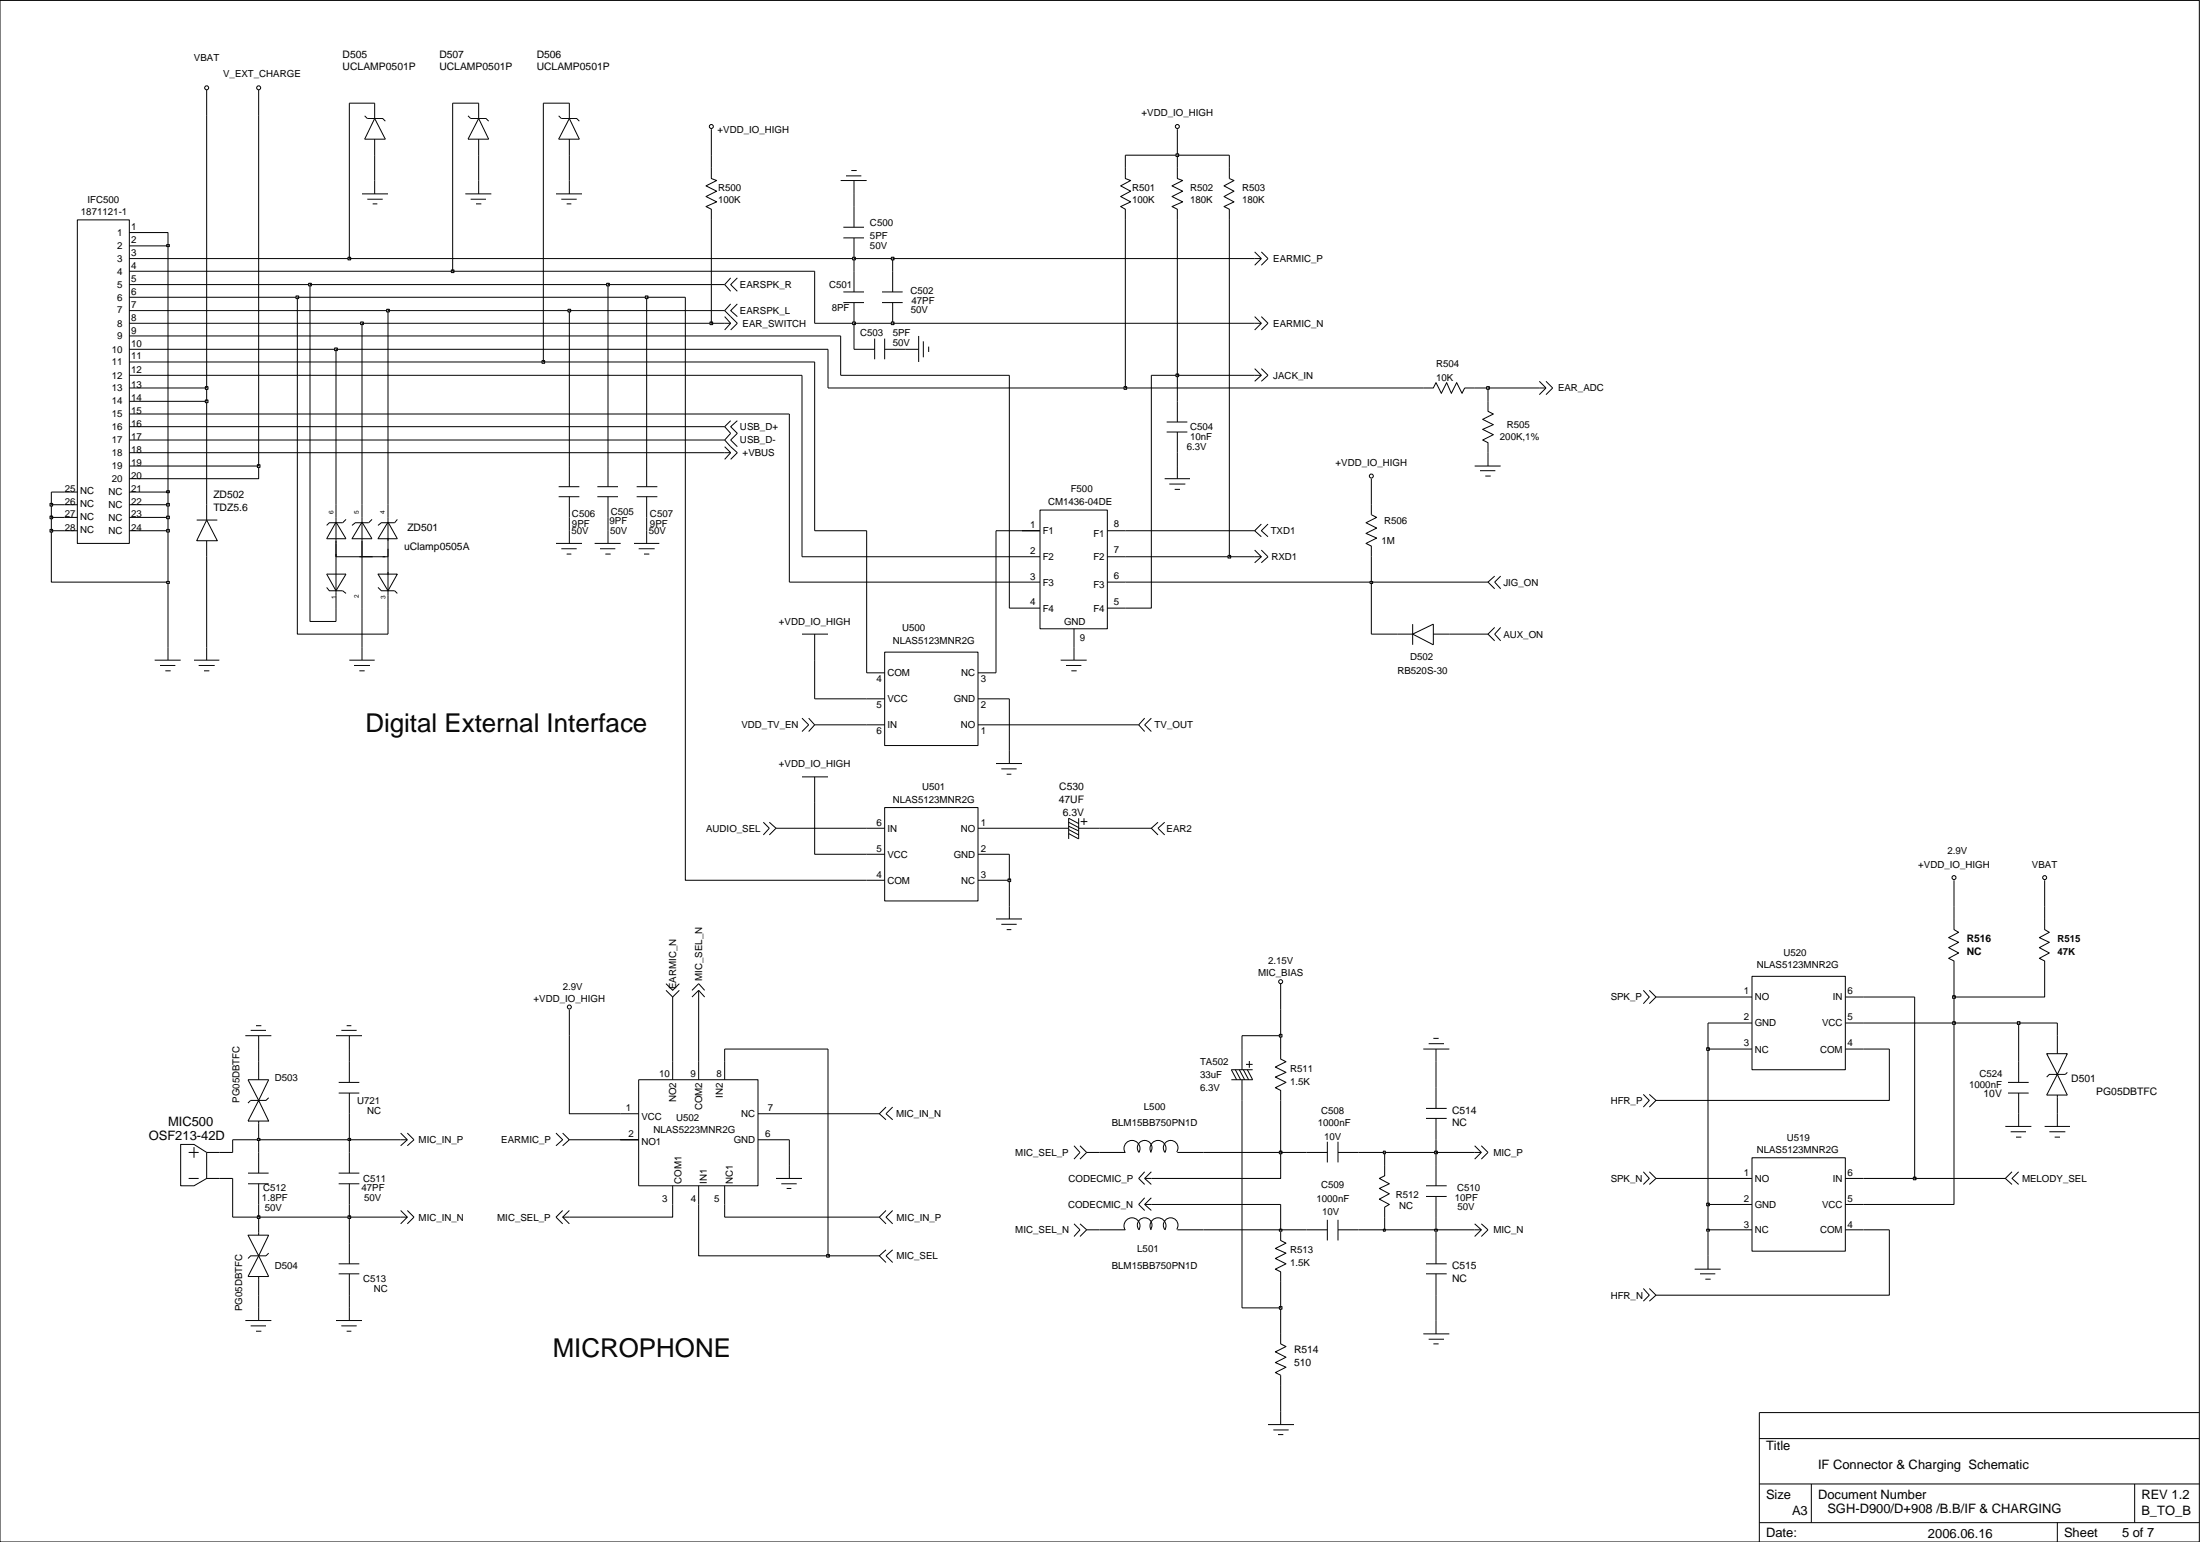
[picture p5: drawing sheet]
<svg xmlns="http://www.w3.org/2000/svg" width="279mm" height="196mm" viewBox="0 0 279 196" stroke-linecap="round" stroke-linejoin="round" font-family="sans-serif">
<g fill="none" stroke="#000" stroke-width=".13">
<path d="M26.2 11.4v3.3M32.9 11.4v3.3M46.3 14.7l.4 .3h1.9l.3 .4M47.6 15l1.3 2.7h-2.6zM47.6 13.1v1.9M47.6 17.7v2M59.4 14.7l.4 .3h1.9l.4 .4M60.8 13.1v1.9M60.8 17.7v2M60.8 15l1.3 2.7h-2.7zM71 14.7l.3 .3h1.9l.4 .4M72.3 15l1.3 2.7h-2.6z"/>
<path d="M72.3 13.1v1.9M72.3 17.7v2M90.3 16.4v3.3M149.5 16.4v3.3M9.8 27.9h6.6v41.1h-6.6zM16.4 32.8h1.6M16.4 29.5h1.6M16.4 36.1h1.6M16.4 34.4h1.6M16.4 37.7h1.6M16.4 39.4h1.6M16.4 31.2h1.6"/>
<path d="M46 24.6h3.3M46.7 25.3h1.9M47.3 25.9h.6M47.6 22.9v1.7M59.1 24.6h3.3M59.8 25.3h1.9M60.5 25.9h.6M60.8 22.9v1.7M70.6 24.6h3.3M71.3 25.3h1.9M72 25.9h.6M72.3 22.9v1.7"/>
<path d="M90.3 21.3v1.4l.7 .2-1.3 .7 1.3 .7-1.3 .6 1.3 .7-1.3 .6 .6 .4v1.3M92.8 35.3l-.8 .8 .8 .9M92.8 38.6l-.8 .8 1.6 1.6-.8 .9M93.6 35.3l-.8 .8 .8 .9M93.6 38.6l-.8 .8 .8 .8M106.8 22.9h3.3M107.1 37.1h2.6M107.1 38.4h2.6M107.1 28.8h2.6M107.1 30.2h2.6M107.4 22.3h2M108.1 21.6h.7"/>
<path d="M108.5 22.9v1.7M108.5 26.2v2.6M108.5 30.2v2.6M108.5 34.4v2.7M108.5 38.4v2.6M112 37.1h2.6M112 38.4h2.6M113.4 34.4v2.7M113.4 38.4v2.6M142.9 21.3v1.4l.7 .2-1.3 .7 1.3 .7-1.3 .6 1.3 .7-1.3 .6 .6 .4v1.3M149.5 21.3v1.4l.7 .2-1.4 .7 1.4 .7-1.4 .6 1.4 .7-1.4 .6 .7 .4v1.3M156.1 21.3v1.4l.6 .2-1.3 .7 1.3 .7-1.3 .6 1.3 .7-1.3 .6 .7 .4v1.3"/>
<path d="M159.3 32l.9 .8M159.3 32.8h.9M160.2 32l.8 .8-.8 .9M160.2 32.8l-.9 .9M16.4 59.2h1.6M16.4 44.3h1.6M16.4 41h1.6M16.4 57.5h1.6M16.4 49.2h1.6M16.4 47.6h1.6M16.4 42.6h1.6M16.4 45.9h1.6"/>
<path d="M16.4 50.9h1.6M16.4 55.8h1.6M16.4 54.2h1.6M16.4 52.5h1.6M72.3 59.2v2.6M77.2 59.2v2.6M82.1 59.2v2.6M92 40.2l.8 .8-.8 .9M92 41h.8M92 56.7l.8 .8M92 57.5h.8M92.8 53.4l-.8 .8 .8 .8-.8 .8 1.6 1.7-.8 .8"/>
<path d="M92.8 57.5l-.8 .8M93.6 53.4l-.8 .8 .8 .8-.8 .8 .8 .9M108.5 44.3h2.6M111.1 43v2.6M112.4 44.3h4.3M112.4 43v2.6M116.7 42.6v3.3M117.3 43.3v2.1M117.9 44v.7M148.2 54.8h2.6M148.2 53.6h2.6M149.5 50.9v2.7"/>
<path d="M149.5 54.8v2.7M149.5 59.2v1.6M159.3 40.2l.9 .8M159.3 41h.9M159.3 46.8l.9 .8M159.3 47.6h.9M160.2 40.2l.8 .8-.8 .9M160.2 41l-.9 .9M160.2 46.8l.8 .8-.8 .8M160.2 47.6l-.9 .8M180.8 49.2h1.2l.4-.6 .6 1.3 .7-1.3 .6 1.3 .7-1.3 .7 1.3 .3-.7h1.3M187.3 59.2h3.3"/>
<path d="M188 59.7h1.9M189 50.9v1.3l.7 .3-1.4 .7 1.4 .7-1.4 .6 1.4 .7-1.4 .6 .7 .4v3M195.5 49.2h.8M195.5 48.4l.8 .8M196.3 48.4l.9 .8-.9 .9M196.3 49.2l-.8 .9M8.2 67.4h1.6M8.2 64.1h1.6M8.2 62.5h1.6M8.2 65.7h1.6M16.4 60.8h1.6M16.4 67.4h1.6"/>
<path d="M16.4 64.1h1.6M16.4 62.5h1.6M16.4 65.7h1.6M25 66h2.6M26.2 66l1.4 2.6h-2.6zM26.2 64.1v1.9M26.2 68.6v2.1M41.5 74.6l.3 .4h1.7l.4 .3M41.5 72.9h2.4l-1.2 2.1zM42.7 70.7h6.6M42.7 64.1v13.1M42.7 66.3l1.2 2.1h-2.4z"/>
<path d="M43.9 65.9l-.4 .4h-1.7l-.3 .4M46 66.3l1.2 2.1h-2.5zM46 64.1v13.1M47.2 65.9l-.4 .4h-1.7l-.4 .4M48 74.6l.4 .4h1.7l.4 .3M48 72.9h2.5l-1.2 2.1zM49.3 66.3l1.2 2.1h-2.5zM49.3 64.1v13.1M50.5 65.9l-.4 .4h-1.7l-.4 .4M70.6 69h3.3M71 63h2.6M71 61.8h2.6"/>
<path d="M71.3 69.7h1.9M72 70.3h.6M72.3 63v2.7M72.3 67.4v1.6M75.5 69h3.3M75.9 63h2.6M75.9 61.8h2.6M76.2 69.7h1.9M76.9 70.3h.7M77.2 63v2.7M77.2 67.4v1.6M80.5 69h3.2"/>
<path d="M80.9 63h2.6M80.9 61.8h2.6M81.1 69.7h2M81.8 70.3h.7M82.1 63v2.7M82.1 67.4v1.6M129.8 70.7h2.3M129.8 67.4h2.3M129.8 77.2h2.3M129.8 73.9h2.3M132.1 64.7h8.5v15.1h-8.5zM136.4 79.8v4"/>
<path d="M140.6 70.7h2.3M140.6 67.4h2.3M140.6 77.2h2.3M140.6 73.9h2.3M147.9 60.8h3.2M148.5 61.4h2M149.2 62.1h.7M159.3 69.8l.9 .9-.9 .7M159.3 70.7h.9M160.2 66.5l-.9 .9 .9 .7M160.2 69.8l.8 .9-.8 .7M161 66.5l-.8 .9 .8 .7"/>
<path d="M174.2 60.8v4.5l.6 .4-1.3 .6 1.3 .7-1.3 .7 1.3 .6-1.3 .7 .7 .3v1.4M179.4 79.2v2.6M188.6 60.4h.7M189.8 79.6l-.8 .9 .8 .8M189.8 73.1l-.8 .8 .8 .8M190.6 79.6l-.8 .9 .8 .8M190.6 73.1l-.8 .8 .8 .8M19.6 83.8h3.3M20.3 84.5h2M21 85.1h.7M21.3 82.2v1.6M24.6 83.8h3.3"/>
<path d="M25.2 84.5h2.1M25.9 85.1h.7M26.2 82.2v1.6M44.4 83.8h3.2M45 84.5h2M45.6 85.1h.7M46 82.2v1.6M101.9 91.2l.8 .8-.8 .8M101.9 98.6h3.3M101.9 80.5h3.3M102.7 91.2l.8 .8-.8 .8M103.5 80.5v3.3"/>
<path d="M103.5 98.6v3.3M110.1 85.4h2.3M110.1 88.7h2.3M110.1 92h2.3M112.4 82.8h11.8v11.8h-11.8zM124.2 85.4h2.3M124.2 88.7h2.3M124.2 92h2.3M126.5 96.9h3.3M127.2 97.6h1.9M127.8 98.3h.6M128.2 95.3v1.6"/>
<path d="M134.7 83.8h3.3M135.4 84.5h1.9M136.1 85.1h.6M145.4 91.2l-.8 .8 .8 .8M146.2 91.2l-.8 .8 .8 .8M177.5 80.5h1.9M179.4 80.5l2.6-1.3v2.6zM182 80.5h2.1M96.9 104.4l.8 .7-.8 .9M97.7 104.4l.9 .7-.9 .9M110.1 111.7h2.3M110.1 108.4h2.3"/>
<path d="M110.1 105.1h2.3M112.4 102.5h11.8v11.9h-11.8zM124.2 111.7h2.3M124.2 108.4h2.3M124.2 105.1h2.3M126.5 116.6h3.3M127.2 117.3h1.9M127.8 118h.6M128.2 115v1.6M133.1 105.1h2.6M135.7 105.3l1.3 .7M135.7 104.4l1.3 .6"/>
<path d="M135.7 104.9l1.3 .6M137 105.1h2.6M137 104.5l-1.3-.6v2.6M137 103.9v2.6l-1.3-.7M137.2 104.3h.9M137.7 103.9v.8M147.1 104.4l-.9 .7 .9 .9M147.9 104.4l-.8 .7 .8 .9M248.2 116.6v1.4l.6 .3-1.3 .7 1.3 .6-1.3 .7 1.3 .7-1.3 .6 .7 .4v1.2M248.2 111.7v3.3M259.7 116.6v1.4l.6 .3-1.3 .7 1.3 .6-1.3 .7 1.3 .7-1.3 .6 .7 .4v1.2M259.7 111.7v3.3"/>
<path d="M31.2 131.5h3.3M31.5 137h2.6l-1.2 2.7zM31.8 130.8h2M32.5 130.2h.7M32.9 139.7l1.2 2.6h-2.6zM32.9 131.5v1.7M32.9 134.8v2.2M34.1 139.3l-.3 .4h-2l-.3 .3M42.7 131.5h3.3M43 137.4h2.6M43 138.7h2.6M43.3 130.8h2"/>
<path d="M44 130.2h.6M44.4 131.5v1.7M44.4 134.8v2.6M44.4 138.7v2.7M72.3 128.2v3.3M81.1 137h15.2v13.5h-15.2zM84.6 124.9l.8 .8 .9-.8M84.6 125.7l.8 .8 .9-.8M85.4 134.8v2.2M87.9 125.7l.8-.8 .8 .8M88.7 125.7l.8 .8M88.7 125.7l-.8 .8"/>
<path d="M88.7 125.7v.8M88.7 134.8v2.2M92 134.8v2.2M156.9 135.8l.7 1.2M157.4 135.8l.7 1.2M157.7 137v29h4.9v4.6l.7 .3-1.3 .7 1.3 .7-1.3 .6 1.3 .6-1.3 .7 .6 .4v6.2M157.7 133.2v2.6M157.9 135.8l.7 1.2M158.2 135.1h.9M158.4 135.8l.7 1.2h-2.7M158.7 134.7v.8M159.1 135.8h-2.7l.7 1.2"/>
<path d="M162.6 133.2v1.2l.7 .4-1.3 .6 1.3 .7-1.3 .6 1.3 .7-1.3 .7 .6 .3v1.3M162.6 124.9v3.3M180.8 133.2h3.3M181.4 132.5h2M182 131.8h.7M182.4 133.2v1.6M182.4 138.1v2.6M208.7 138.9l.8 .8-.8 .8M208.7 125.7l.8 .8-.8 .9M209.5 138.9l.8 .8-.8 .8M209.5 125.7l.8 .8-.8 .9M220.2 133.2h2.3"/>
<path d="M220.2 129.8h2.3M220.2 126.5h2.3M222.5 123.9h11.9v11.9h-11.9zM234.4 133.2h2.2M234.4 129.8h2.2M234.4 126.5h2.2M255 137.4h2.6M255 138.7h2.6M256.4 134.8v2.6M256.4 138.7v4.3M259.9 133.7h2.7l-1.3 2.7zM261.3 131.5v2.2"/>
<path d="M261.3 139v4M261.3 136.4l1.3 2.6h-2.7zM262.6 136.1l-.3 .3h-2l-.4 .3M24 146.3h1.2M24 149.6h1.2M24.6 145.6v1.4M26.2 146.3l-1.6-1h-1.7v5.2h1.7l1.6-.9h1.7M26.2 146.3h1.7M26.2 146.3v3.3M31.5 156.8h2.6l-1.2 2.6zM31.5 150.3h2.6M31.5 148.9h2.6"/>
<path d="M32.9 142.3v2.4M32.9 146.3v2.6M32.9 150.3v2.6M32.9 154.5v2.3M32.9 159.4l1.2 2.6h-2.6zM34.1 159.1l-.3 .3h-2l-.3 .3M43 150.3h2.6M43 148.9h2.6M44.4 146.3v2.6M44.4 150.3v2.6M44.4 157.8v2.6M50.9 153.6l.8 .9-.8 .8"/>
<path d="M50.9 143.8l.8 .9M50.9 144.7h.8M50.9 154.5h.8M51.7 143.8l.9 .9-.9 .7M51.7 144.7l-.8 .7M51.7 153.6l.9 .9-.9 .8M70.6 143.8l.9 .9-.9 .7M71.5 143.8l.8 .9-.8 .7M71.5 154.5h.8M71.5 153.6l-.9 .9 .9 .8M72.3 153.6l-.8 .9 .8 .8M78.8 141.4h2.3"/>
<path d="M81.1 144.7h-2.3h2.3M85.4 150.5v2.4M88.7 150.5v2.4M92 150.5v2.4M96.3 144.7h2.3M96.3 141.4h2.3M98.6 149.6h3.3M99.2 150.3h2M99.9 150.8h.6M100.2 147.9v1.7M112.5 140.5l-.8 .9 .8 .7M112.5 158.6l-.8 .8 .8 .8"/>
<path d="M112.5 153.6l-.8 .9 .8 .8M113.4 153.6l-.9 .9 .9 .8M113.4 140.5l-.9 .9 .9 .7M113.4 158.6l-.9 .8 .9 .8M136.4 155.3l.8 .8-.8 .8M136.4 145.4l.8 .9-.8 .8M137.2 155.3l.8 .8-.8 .8M137.2 145.4l.8 .9-.8 .8M139.6 156.1h3.3M139.6 146.3h3.3M142.9 146.3a1.02 1.02 0 0 1 .9-1.6 1.02 1.02 0 0 1 .8 1.6M142.9 156.1a1.02 1.02 0 0 1 .9-1.5 1.02 1.02 0 0 1 .8 1.5"/>
<path d="M145.4 152l-.8 .9 .8 .7M145.4 152.9l.8 .7M145.4 152.9h.8M145.4 149.6h.8M145.4 148.7l-.8 .9 .8 .7M145.4 149.6l.8 .7M146.1 146.2a.93 .93 0 0 0-.1-1.2 .93 .93 0 0 0-1.3 0 .93 .93 0 0 0-.1 1.3M146.1 156a.93 .93 0 0 0-.1-1.2 .93 .93 0 0 0-1.3 0 .93 .93 0 0 0-.1 1.3M146.2 146.3a1.02 1.02 0 0 1 .9-1.6 1.02 1.02 0 0 1 .8 1.6M146.2 156.1a1.02 1.02 0 0 1 .9-1.5 1.02 1.02 0 0 1 .8 1.5M146.2 152l-.8 .9M146.2 148.7l-.8 .9"/>
<path d="M149.4 146.2a.93 .93 0 0 0-.1-1.2 .93 .93 0 0 0-1.3 0 .93 .93 0 0 0-.1 1.3M149.4 156a.93 .93 0 0 0-.1-1.2 .93 .93 0 0 0-1.3 0 .93 .93 0 0 0-.1 1.3M149.5 156.1h3.3M149.5 146.3h3.3M162.6 156.1v1.3l.7 .4-1.3 .7 1.3 .6-1.3 .6 1.3 .7-1.3 .7 .6 .3v1.3M165.9 156.1h2.7M165.9 146.3h2.7M168.6 144.9v2.6M168.6 154.8v2.6M169.9 156.1h2.7M169.9 144.9v2.6M169.9 154.8v2.6"/>
<path d="M169.9 146.3h2.7M175.9 147.9v1.3l-.7 .4 1.2 .7-1.2 .5 1.2 .7-1.2 .7 1.2 .7-.5 .3v1.3M181.1 151.9h2.6M181.1 150.5h2.6M181.1 142h2.6M181.1 140.7h2.6M182.4 142v2.7M182.4 147.9v2.6M182.4 151.9v2.6M182.4 157.8v2.6M187.3 155.3l.8 .8-.8 .8M187.3 156.1h.8"/>
<path d="M187.3 146.3h.8M187.3 145.4l.8 .9M188.1 155.3l.9 .8-.9 .8M188.1 145.4l.9 .9-.9 .8M188.1 146.3l-.8 .8M208.7 148.7l.8 .9-.8 .7M209.5 148.7l.8 .9-.8 .7M216.9 159.4v1.7M220.2 156.1h2.3M220.2 152.9h2.3M220.2 149.6h2.3M222.5 147h11.9v11.8h-11.9z"/>
<path d="M234.4 156.1h2.2M234.4 152.9h2.2M234.4 149.6h2.2M254.7 143h3.3M255.4 143.6h1.9M255.5 148.7l-.8 .9 .8 .7M256 144.3h.7M256.4 148.7l-.9 .9 .9 .7M259.7 143h3.2M260.3 143.6h2M260.9 144.3h.7M31.2 167.6h3.3"/>
<path d="M31.8 168.3h2M32.5 169h.7M32.9 162v5.6M42.7 167.6h3.3M43 161.7h2.6M43 160.4h2.6M43.3 168.3h2M44 169h.6M44.4 161.7v5.9M180.8 169.3h3.3M181.1 161.7h2.6M181.1 160.4h2.6"/>
<path d="M181.4 170h2M182 170.6h.7M182.4 161.7v7.6M208.7 163.5l.8 .9-.8 .8M209.5 163.5l.8 .9-.8 .8M215.2 161.1h3.3M215.9 161.7h1.9M216.6 162.4h.7M161 180.8h3.3M161.7 181.5h2M162.3 182.1h.7"/>
<circle cx="26.2" cy="11.1" r=".25"/>
<circle cx="32.9" cy="11.1" r=".25"/>
<circle cx="90.3" cy="16.1" r=".25"/>
<circle cx="149.5" cy="16.1" r=".25"/>
<circle cx="174.2" cy="60.4" r=".25"/>
<circle cx="248.2" cy="111.4" r=".25"/>
<circle cx="259.7" cy="111.4" r=".25"/>
<circle cx="72.3" cy="127.8" r=".25"/>
<circle cx="162.6" cy="124.6" r=".25"/>
</g>
<path d="M162.5 165.8h.3v.4h-.3z" fill-rule="evenodd" fill="#c3c3c3"/>
<path d="M88.7 152.9v6.5h16.5M239.9 156.1v8.3h-29.6M162.5 165.8h.3v.4h-.3zM162.6 162.7v3.3" fill="none" stroke="#000" stroke-width=".13"/>
<path d="M105 159.2h.3v.4h-.3z" fill="#c3c3c3"/>
<path d="M105.2 133.2v26.2h6.5M44.4 154.5v3.3M105 159.2h.3v.4h-.3zM138 156.1h1.6M152.8 156.1h9.8M182.4 156.1v1.7M216.9 156.1v3.3" fill="none" stroke="#000" stroke-width=".13"/>
<path d="M162.5 156h.3v.3h-.3z" fill-rule="evenodd" fill="#c3c3c3"/>
<path d="M162.5 156h.3v.3h-.3zM162.6 152.9v3.2h3.3M172.6 156.1h3.3" fill="none" stroke="#000" stroke-width=".13"/>
<path d="M175.7 156h.2v.3h-.2z" fill-rule="evenodd" fill="#c3c3c3"/>
<path d="M175.7 156h.2v.3h-.2zM175.9 154.5v1.6h6.5" fill="none" stroke="#000" stroke-width=".13"/>
<path d="M182.2 156h.3v.3h-.3z" fill-rule="evenodd" fill="#c3c3c3"/>
<path d="M182.2 156h.3v.3h-.3zM182.4 154.5v1.6h4.9" fill="none" stroke="#000" stroke-width=".13"/>
<path d="M216.7 156h.4v.3h-.4z" fill="#c3c3c3"/>
<path d="M29.5 149.6v4.9h3.4M216.7 156h.4v.3h-.4zM216.9 152.9v3.2h3.3M236.6 156.1h3.3" fill="none" stroke="#000" stroke-width=".13"/>
<path d="M32.7 154.3h.3v.4h-.3z" fill-rule="evenodd" fill="#c3c3c3"/>
<path d="M32.7 154.3h.3v.4h-.3zM32.9 152.9v1.6h11.5" fill="none" stroke="#000" stroke-width=".13"/>
<path d="M44.2 154.3h.3v.4h-.3z" fill-rule="evenodd" fill="#c3c3c3"/>
<path d="M44.2 154.3h.3v.4h-.3zM44.4 152.9v1.6h6.5M85.4 152.9v1.6h-13.1M92 152.9v1.6h19.7M146.2 152.9h16.4" fill="none" stroke="#000" stroke-width=".13"/>
<path d="M216.7 152.7h.4v.3h-.4z" fill="#c3c3c3"/>
<path d="M216.9 133.2v19.7h3.3M248.2 129.8v23.1h-11.6M27.9 149.6h1.6M162.6 146.3v3.3h-16.4M210.3 149.6h9.9M216.7 152.7h.4v.3h-.4zM236.6 149.6h6.6" fill="none" stroke="#000" stroke-width=".13"/>
<path d="M243 149.4h.3v.3h-.3z" fill-rule="evenodd" fill="#c3c3c3"/>
<path d="M243.2 126.5v23.1h11.5M29.5 144.7v1.6h-1.6M32.9 144.7v1.6M44.4 144.7v1.6M100.2 144.7v3.2M138 146.3h1.6M152.8 146.3h9.8M175.9 146.3v1.6M182.4 146.3v1.6M243 149.4h.3v.3h-.3z" fill="none" stroke="#000" stroke-width=".13"/>
<path d="M162.5 146.1h.3v.3h-.3z" fill="#c3c3c3"/>
<path d="M162.6 139.7v6.6h3.3M162.5 146.1h.3v.3h-.3zM172.6 146.3h3.3" fill="none" stroke="#000" stroke-width=".13"/>
<path d="M175.7 146.1h.2v.3h-.2z" fill="#c3c3c3"/>
<path d="M175.7 146.1h.2v.3h-.2zM175.9 146.3h6.5" fill="none" stroke="#000" stroke-width=".13"/>
<path d="M182.2 146.1h.3v.3h-.3z" fill="#c3c3c3"/>
<path d="M29.5 144.7h3.4M182.2 146.1h.3v.3h-.3zM182.4 144.7v1.6h4.9" fill="none" stroke="#000" stroke-width=".13"/>
<path d="M32.7 144.5h.3v.2h-.3z" fill="#c3c3c3"/>
<path d="M32.7 144.5h.3v.2h-.3zM32.9 144.7h11.5" fill="none" stroke="#000" stroke-width=".13"/>
<path d="M44.2 144.5h.3v.2h-.3z" fill="#c3c3c3"/>
<g fill="none" stroke="#000" stroke-width=".13">
<path d="M32.9 133.2v1.6M44.4 133.2v1.6M72.3 131.5v9.9h6.5M85.4 126.5v8.3M88.7 126.5v8.3M105.2 133.2h-13.2v1.6M157.7 131.5v1.7M162.6 131.5v1.7M182.4 134.8v3.3M239.9 133.2v6.5h-29.6M256.4 129.8v5M44.2 144.5h.3v.2h-.3z"/>
<path d="M44.4 141.4v3.3h6.5M72.3 144.7h6.5M98.6 144.7h1.6M98.6 141.4h13.1"/>
</g>
<path d="M216.7 133h.4v.3h-.4z" fill="#c3c3c3"/>
<path d="M157.7 131.5h4.9M216.7 133h.4v.3h-.4zM216.9 129.8v3.4h3.3M236.6 133.2h3.3" fill="none" stroke="#000" stroke-width=".13"/>
<path d="M162.5 131.3h.3v.3h-.3z" fill="#c3c3c3"/>
<path d="M162.5 131.3h.3v.3h-.3zM162.6 128.2v3.3M216.9 129.8h3.3M236.6 129.8h11.6M261.3 129.8v1.7" fill="none" stroke="#000" stroke-width=".13"/>
<path d="M248 129.7h.3v.3h-.3z" fill="#c3c3c3"/>
<path d="M248 129.7h.3v.3h-.3zM248.2 126.5v3.3h8.2" fill="none" stroke="#000" stroke-width=".13"/>
<path d="M256.2 129.7h.3v.3h-.3z" fill="#c3c3c3"/>
<path d="M210.3 126.5h9.9M236.6 126.5h6.6M256.2 129.7h.3v.3h-.3zM256.4 129.8h4.9" fill="none" stroke="#000" stroke-width=".13"/>
<path d="M248 126.4h.3v.3h-.3z" fill="#c3c3c3"/>
<path d="M87 37.7v74h23.1M126.5 111.7h1.7v3.3M248.2 115v1.6M259.7 115v1.6M248 126.4h.3v.3h-.3zM248.2 123.2v3.3h11.5v-3.3" fill="none" stroke="#000" stroke-width=".13"/>
<path d="M128 111.6h.4v.3h-.4z" fill="#c3c3c3"/>
<g fill="none" stroke="#000" stroke-width=".13">
<path d="M37.8 37.7v42.8h11.5v-3.3M39.4 36.1v42.8h3.3v-1.7M128.2 47.6v29.6h1.6M146.2 47.6v29.6h-3.3M6.5 67.4v6.5h14.8v8.3M26.2 70.7v11.5M46 77.2v5M110.1 67.4v18M126.5 67.4v18M174.2 73.9v6.6h3.3M103.5 92h6.6M103.5 83.8v4.9h6.6"/>
<path d="M126.5 88.7h1.7v6.6M126.5 92h18.1M184.1 80.5h4.9M98.6 105.1h11.5M103.5 101.9v6.5h6.6M126.5 108.4h1.7v3.3M126.5 105.1h6.6M128 111.6h.4v.3h-.4zM139.6 105.1h6.6"/>
</g>
<path d="M21.2 73.8h.3v.3h-.3z" fill="#c3c3c3"/>
<path d="M100.2 52.5v21.4h29.6M21.2 73.8h.3v.3h-.3zM21.3 67.4v6.5M142.9 73.9h31.3" fill="none" stroke="#000" stroke-width=".13"/>
<path d="M174 73.8h.3v.3h-.3z" fill="#c3c3c3"/>
<path d="M101.9 47.6v23.1h27.9M142.9 70.7h13.2M174 73.8h.3v.3h-.3zM174.2 70.7v3.2h14.8" fill="none" stroke="#000" stroke-width=".13"/>
<path d="M156 70.5h.3v.3h-.3z" fill-rule="evenodd" fill="#c3c3c3"/>
<path d="M156.1 27.9v42.8h3.2M156 70.5h.3v.3h-.3z" fill="none" stroke="#000" stroke-width=".13"/>
<path d="M6.3 67.2h.4v.3h-.4z" fill="#c3c3c3"/>
<path d="M6.3 67.2h.4v.3h-.4zM6.5 65.7v1.7h1.7M18 67.4h3.3" fill="none" stroke="#000" stroke-width=".13"/>
<path d="M21.2 67.2h.3v.3h-.3z" fill="#c3c3c3"/>
<path d="M103.5 45.9v21.5h6.6M21.2 67.2h.3v.3h-.3zM21.3 65.7v1.7M72.3 65.7v1.7M77.2 65.7v1.7M82.1 65.7v1.7M126.5 67.4h3.3M142.9 67.4h16.4" fill="none" stroke="#000" stroke-width=".13"/>
<path d="M6.3 65.5h.4v.3h-.4z" fill="#c3c3c3"/>
<path d="M6.3 65.5h.4v.3h-.4zM6.5 64.1v1.6h1.7M18 65.7h3.3" fill="none" stroke="#000" stroke-width=".13"/>
<path d="M21.2 65.5h.3v.3h-.3z" fill="#c3c3c3"/>
<path d="M21.2 65.5h.3v.3h-.3zM21.3 64.1v1.6" fill="none" stroke="#000" stroke-width=".13"/>
<path d="M6.3 63.9h.4v.3h-.4z" fill-rule="evenodd" fill="#c3c3c3"/>
<path d="M6.3 63.9h.4v.3h-.4zM6.5 62.5v1.6h1.7M18 64.1h3.3" fill="none" stroke="#000" stroke-width=".13"/>
<path d="M21.2 63.9h.3v.3h-.3z" fill-rule="evenodd" fill="#c3c3c3"/>
<path d="M49.3 39.4v24.7M26.2 50.9v13.2M42.7 44.3v19.8M46 41v23.1M6.5 62.5h1.7M18 62.5h3.3v1.6M21.2 63.9h.3v.3h-.3z" fill="none" stroke="#000" stroke-width=".13"/>
<path d="M21.2 62.3h.3v.2h-.3z" fill-rule="evenodd" fill="#c3c3c3"/>
<path d="M21.3 31.2v31.3M18 59.2h14.9v1.6h-14.9M21.2 62.3h.3v.2h-.3z" fill="none" stroke="#000" stroke-width=".13"/>
<path d="M32.7 59h.3v.3h-.3z" fill-rule="evenodd" fill="#c3c3c3"/>
<path d="M32.9 14.7v44.5M72.3 39.4v19.8M77.2 36.1v23.1M82.1 37.7v21.5M18 57.5h74M18 55.8h74M18 54.2h74M18 52.5h82.2M18 50.9h8.2M32.7 59h.3v.3h-.3zM149.5 57.5v1.7" fill="none" stroke="#000" stroke-width=".13"/>
<path d="M26.1 50.8h.3v.3h-.3z" fill-rule="evenodd" fill="#c3c3c3"/>
<path d="M18 49.2h8.2v1.7M26.1 50.8h.3v.3h-.3zM149.5 47.6v3.3M189 49.2v1.7" fill="none" stroke="#000" stroke-width=".13"/>
<path d="M26.1 49.1h.3v.3h-.3z" fill-rule="evenodd" fill="#c3c3c3"/>
<path d="M26.2 14.7v34.5M26.1 49.1h.3v.3h-.3zM105.2 44.3v4.9h37.7" fill="none" stroke="#000" stroke-width=".13"/>
<path d="M142.7 49.1h.4v.3h-.4z" fill="#c3c3c3"/>
<path d="M142.9 27.9v21.3h37.9M142.7 49.1h.4v.3h-.4zM187.3 49.2h1.7" fill="none" stroke="#000" stroke-width=".13"/>
<path d="M188.8 49.1h.3v.3h-.3z" fill-rule="evenodd" fill="#c3c3c3"/>
<path d="M18 47.6h83.9M106.8 42.6v5h21.4M146.2 47.6h3.3M188.8 49.1h.3v.3h-.3zM189 49.2h6.5" fill="none" stroke="#000" stroke-width=".13"/>
<path d="M149.4 47.5h.3v.3h-.3z" fill="#c3c3c3"/>
<path d="M149.5 27.9v19.7h9.8M18 45.9h51M149.4 47.5h.3v.3h-.3z" fill="none" stroke="#000" stroke-width=".13"/>
<path d="M68.8 45.8h.4v.3h-.4z" fill="#c3c3c3"/>
<path d="M69 13.1v32.8h34.5M18 44.3h24.7M68.8 45.8h.4v.3h-.4z" fill="none" stroke="#000" stroke-width=".13"/>
<path d="M42.5 44.2h.3v.3h-.3z" fill-rule="evenodd" fill="#c3c3c3"/>
<path d="M18 42.6h88.8M18 41h28M42.5 44.2h.3v.3h-.3zM42.7 44.3h62.5M108.5 41v3.3" fill="none" stroke="#000" stroke-width=".13"/>
<path d="M45.8 40.9h.3v.3h-.3z" fill="#c3c3c3"/>
<path d="M45.8 40.9h.3v.3h-.3zM46 41h44.3" fill="none" stroke="#000" stroke-width=".13"/>
<path d="M90.2 40.9h.3v.3h-.3z" fill="#c3c3c3"/>
<path d="M90.3 27.9v13.1h1.7M103.5 34.4v6.6h5M90.2 40.9h.3v.3h-.3z" fill="none" stroke="#000" stroke-width=".13"/>
<path d="M108.3 40.9h.3v.3h-.3z" fill="#c3c3c3"/>
<path d="M108.3 40.9h.3v.3h-.3zM108.5 41h4.9" fill="none" stroke="#000" stroke-width=".13"/>
<path d="M113.2 40.9h.3v.3h-.3z" fill="#c3c3c3"/>
<path d="M18 39.4h31.3M113.2 40.9h.3v.3h-.3zM113.4 41h45.9" fill="none" stroke="#000" stroke-width=".13"/>
<path d="M49.1 39.3h.3v.3h-.3z" fill-rule="evenodd" fill="#c3c3c3"/>
<path d="M49.1 39.3h.3v.3h-.3zM49.3 39.4h23" fill="none" stroke="#000" stroke-width=".13"/>
<path d="M72.1 39.3h.4v.3h-.4z" fill-rule="evenodd" fill="#c3c3c3"/>
<path d="M18 37.7h19.8M72.1 39.3h.4v.3h-.4zM72.3 39.4h19.7" fill="none" stroke="#000" stroke-width=".13"/>
<path d="M37.6 37.6h.3v.3h-.3z" fill-rule="evenodd" fill="#c3c3c3"/>
<path d="M37.6 37.6h.3v.3h-.3zM37.8 37.7h44.3" fill="none" stroke="#000" stroke-width=".13"/>
<path d="M82 37.6h.3v.3h-.3z" fill-rule="evenodd" fill="#c3c3c3"/>
<path d="M18 36.1h21.4M82 37.6h.3v.3h-.3zM82.1 37.7h4.9" fill="none" stroke="#000" stroke-width=".13"/>
<path d="M39.2 36h.3v.3h-.3z" fill-rule="evenodd" fill="#c3c3c3"/>
<path d="M39.2 36h.3v.3h-.3zM39.4 36.1h37.8" fill="none" stroke="#000" stroke-width=".13"/>
<path d="M77 36h.4v.3h-.4z" fill-rule="evenodd" fill="#c3c3c3"/>
<path d="M18 34.4h39.5M77 36h.4v.3h-.4zM77.2 36.1h14.8" fill="none" stroke="#000" stroke-width=".13"/>
<path d="M57.3 34.3h.4v.3h-.4z" fill-rule="evenodd" fill="#c3c3c3"/>
<path d="M57.5 13.1v21.3h46M18 32.8h26.4M57.3 34.3h.4v.3h-.4zM108.5 32.8v1.6M113.4 32.8v1.6" fill="none" stroke="#000" stroke-width=".13"/>
<path d="M44.2 32.7h.3v.3h-.3z" fill="#c3c3c3"/>
<path d="M44.4 13.1v19.7h64.1M44.2 32.7h.3v.3h-.3z" fill="none" stroke="#000" stroke-width=".13"/>
<path d="M108.3 32.7h.3v.3h-.3z" fill="#c3c3c3"/>
<path d="M108.3 32.7h.3v.3h-.3zM108.5 32.8h4.9" fill="none" stroke="#000" stroke-width=".13"/>
<path d="M113.2 32.7h.3v.3h-.3z" fill="#c3c3c3"/>
<path d="M18 31.2h3.3M113.2 32.7h.3v.3h-.3zM113.4 32.8h45.9" fill="none" stroke="#000" stroke-width=".13"/>
<path d="M21.2 31h.3v.3h-.3z" fill="#c3c3c3"/>
<path d="M47.6 19.7v3.2M60.8 19.7v3.2M72.3 19.7v3.2M90.3 19.7v1.6M156.1 19.7v1.6M18 29.5h3.3v1.7M21.2 31h.3v.3h-.3zM108.5 24.6v1.6M142.9 21.3v-1.6h6.6v1.6" fill="none" stroke="#000" stroke-width=".13"/>
<path d="M149.4 19.5h.3v.4h-.3z" fill-rule="evenodd" fill="#c3c3c3"/>
<g fill="none" stroke="#000" stroke-width=".13">
<path d="M0 .1h279.3v195.6h-279.3zM44.4 13.1h3.2M57.5 13.1h3.3M69 13.1h3.3M149.4 19.5h.3v.4h-.3zM149.5 19.7h6.6M279.3 179.3h-55.9v16.4M223.4 193.3h55.9M223.4 188.4h55.9M223.4 182.6h55.9M230 188.4v4.9M261.3 193.3v2.4"/>
<path d="M271.1 188.4v4.9"/>
</g>
<g font-size="3.3">
<text x="46.4" y="92.8">Digital External Interface</text>
<text x="70.2" y="172.2">MICROPHONE</text>
</g>
<g font-size="1.6">
<text x="21.3" y="143">MIC500</text>
<text x="18.9" y="144.7">OSF213-42D</text>
<text x="224.3" y="184">Title</text>
<text x="224.3" y="190.2">Size</text>
<text x="230.9" y="186.5">IF Connector &amp; Charging Schematic</text>
<text x="230.9" y="190.2">Document Number</text>
<text x="271.9" y="190.2">REV 1.2</text>
<text x="224.3" y="195.1">Date:</text>
<text x="227.6" y="192.3">A3</text>
<text x="232.1" y="192.1">SGH-D900/D+908 /B.B/IF &amp; CHARGING</text>
<text x="244.9" y="195.2">2006.06.16</text>
<text x="262.1" y="195.1">Sheet</text>
<text x="269.5" y="195.1">5 of 7</text>
<text x="271.9" y="192.3">B_TO_B</text>
</g>
<g font-size="1.3">
<text x="43.5" y="8.9">UCLAMP0501P</text>
<text x="43.5" y="7.3">D505</text>
<text x="55.8" y="7.3">D507</text>
<text x="55.8" y="8.9">UCLAMP0501P</text>
<text x="68.2" y="7.3">D506</text>
<text x="68.2" y="8.9">UCLAMP0501P</text>
<text x="27.1" y="64.9">TDZ5.6</text>
<text x="27.1" y="63.2">ZD502</text>
<text x="51.3" y="69.8">uClamp0505A</text>
<text x="51.7" y="67.4">ZD501</text>
<text x="134.5" y="101.9">47UF</text>
<text x="134.5" y="100.2">C530</text>
<text x="135" y="103.5">6.3V</text>
<text x="249.8" y="119.5">R516</text>
<text x="249.8" y="121.2">NC</text>
<text x="263" y="137.3">D501</text>
<text x="184.4" y="141.4">C514</text>
<text x="184.4" y="143">NC</text>
<text x="251.9" y="139.2">10V</text>
<text x="266.2" y="139">PG05DBTFC</text>
<text x="184.4" y="161.1">C515</text>
<text x="184.4" y="162.7">NC</text>
<text x="164.3" y="171.8">R514</text>
<text x="164.3" y="173.4">510</text>
</g>
<g font-size="1.2">
<text x="24.6" y="7.8">VBAT</text>
<text x="28.3" y="9.8">V_EXT_CHARGE</text>
<text x="91.1" y="16.8">+VDD_IO_HIGH</text>
<text x="145" y="14.7">+VDD_IO_HIGH</text>
<text x="10.3" y="27.3">1871121-1</text>
<text x="11.1" y="25.8">IFC500</text>
<text x="14.9" y="29.9">1</text>
<text x="16.7" y="29.2">1</text>
<text x="91.2" y="25.8">100K</text>
<text x="91.2" y="24.2">R500</text>
<text x="110.5" y="28.7">C500</text>
<text x="143.8" y="25.8">100K</text>
<text x="143.8" y="24.2">R501</text>
<text x="151.1" y="24.2">R502</text>
<text x="151.1" y="25.8">180K</text>
<text x="157.7" y="25.8">180K</text>
<text x="157.7" y="24.2">R503</text>
<text x="14.9" y="31.6">2</text>
<text x="14.9" y="33.2">3</text>
<text x="14.9" y="34.9">4</text>
<text x="16.7" y="34.1">4</text>
<text x="16.7" y="35.8">5</text>
<text x="16.7" y="30.9">2</text>
<text x="16.7" y="32.5">3</text>
<text x="110.5" y="30.4">5PF</text>
<text x="110.5" y="31.6">50V</text>
<text x="161.7" y="33.3">EARMIC_P</text>
<text x="14.9" y="36.5">5</text>
<text x="14.9" y="38.2">6</text>
<text x="14.9" y="39.8">7</text>
<text x="14.9" y="41.5">8</text>
<text x="16.7" y="37.4">6</text>
<text x="16.7" y="39.1">7</text>
<text x="16.7" y="40.7">8</text>
<text x="94" y="36.6">EARSPK_R</text>
<text x="94" y="39.9">EARSPK_L</text>
<text x="94.3" y="41.5">EAR_SWITCH</text>
<text x="105.3" y="36.6">C501</text>
<text x="105.6" y="39.5">8PF</text>
<text x="115.6" y="37.3">C502</text>
<text x="115.7" y="39.8">50V</text>
<text x="115.8" y="38.6">47PF</text>
<text x="161.7" y="41.5">EARMIC_N</text>
<text x="14.2" y="44.8">10</text>
<text x="14.2" y="46.4">11</text>
<text x="14.9" y="43.1">9</text>
<text x="16.7" y="44">10</text>
<text x="16.7" y="45.6">11</text>
<text x="16.7" y="47.3">12</text>
<text x="16.7" y="42.4">9</text>
<text x="109.2" y="42.6">C503</text>
<text x="113.4" y="43.9">50V</text>
<text x="113.4" y="42.6">5PF</text>
<text x="182.4" y="46.6">R504</text>
<text x="14.2" y="48.1">12</text>
<text x="14.2" y="49.7">13</text>
<text x="14.2" y="51.3">14</text>
<text x="14.2" y="53">15</text>
<text x="16.7" y="49.2">13</text>
<text x="16.7" y="50.9">14</text>
<text x="16.7" y="52.5">15</text>
<text x="161.7" y="48.1">JACK_IN</text>
<text x="182.4" y="48.3">10K</text>
<text x="197.9" y="49.7">EAR_ADC</text>
<text x="14.2" y="54.6">16</text>
<text x="14.2" y="56.3">17</text>
<text x="14.2" y="57.9">18</text>
<text x="14.2" y="59.6">19</text>
<text x="16.7" y="54.2">16</text>
<text x="16.7" y="55.8">17</text>
<text x="16.7" y="57.5">18</text>
<text x="16.7" y="59.2">19</text>
<text x="94" y="56.3">USB_D-</text>
<text x="94" y="54.6">USB_D+</text>
<text x="94.3" y="57.9">+VBUS</text>
<text x="150.7" y="57.2">6.3V</text>
<text x="151.1" y="55.8">10nF</text>
<text x="151.1" y="54.6">C504</text>
<text x="169.6" y="59.2">+VDD_IO_HIGH</text>
<text x="190.5" y="55.9">200K,1%</text>
<text x="191.4" y="54.3">R505</text>
<text x="8.2" y="62.5">25</text>
<text x="8.2" y="64.1">26</text>
<text x="8.2" y="65.7">27</text>
<text x="10.2" y="62.7">NC</text>
<text x="10.2" y="64.4">NC</text>
<text x="13.8" y="62.8">NC</text>
<text x="13.8" y="64.5">NC</text>
<text x="14.2" y="61.2">20</text>
<text x="16.7" y="62.5">21</text>
<text x="16.7" y="64.1">22</text>
<text x="16.7" y="60.8">20</text>
<text x="16.7" y="65.7">23</text>
<text x="72.6" y="65.7">C506</text>
<text x="77.6" y="65.4">C505</text>
<text x="82.5" y="65.7">C507</text>
<text x="133.1" y="64.1">CM1436-04DE</text>
<text x="136" y="62.5">F500</text>
<text x="8.2" y="67.4">28</text>
<text x="10.2" y="66">NC</text>
<text x="10.2" y="67.7">NC</text>
<text x="13.8" y="66.1">NC</text>
<text x="13.8" y="67.8">NC</text>
<text x="16.7" y="67.4">24</text>
<text x="72.6" y="67.8">50V</text>
<text x="72.6" y="66.9">9PF</text>
<text x="77.4" y="66.6">9PF</text>
<text x="77.5" y="67.8">50V</text>
<text x="82.4" y="67.8">50V</text>
<text x="82.5" y="66.9">9PF</text>
<text x="130.8" y="67">1</text>
<text x="130.8" y="70.3">2</text>
<text x="132.4" y="67.8">F1</text>
<text x="132.4" y="71.1">F2</text>
<text x="138.9" y="68.1">F1</text>
<text x="138.9" y="71.1">F2</text>
<text x="141.5" y="70.2">7</text>
<text x="141.5" y="66.9">8</text>
<text x="161.4" y="67.8">TXD1</text>
<text x="161.5" y="71.1">RXD1</text>
<text x="175.4" y="69">1M</text>
<text x="175.8" y="66.6">R506</text>
<text x="130.8" y="73.6">3</text>
<text x="130.8" y="76.8">4</text>
<text x="132.4" y="74.3">F3</text>
<text x="132.4" y="77.6">F4</text>
<text x="138.9" y="74.7">F3</text>
<text x="138.9" y="77.6">F4</text>
<text x="141.5" y="73.5">6</text>
<text x="141.5" y="76.8">5</text>
<text x="190.9" y="74.3">JIG_ON</text>
<text x="98.9" y="79.3">+VDD_IO_HIGH</text>
<text x="113.4" y="81.8">NLAS5123MNR2G</text>
<text x="114.6" y="80.1">U500</text>
<text x="135.1" y="79.3">GND</text>
<text x="137.2" y="81.3">9</text>
<text x="179.1" y="83.8">D502</text>
<text x="190.9" y="80.9">AUX_ON</text>
<text x="111.3" y="89.9">5</text>
<text x="111.3" y="86.6">4</text>
<text x="112.7" y="89.1">VCC</text>
<text x="112.7" y="85.8">COM</text>
<text x="121.1" y="89.1">GND</text>
<text x="122.1" y="85.8">NC</text>
<text x="124.5" y="86.6">3</text>
<text x="124.5" y="89.9">2</text>
<text x="177.5" y="85.6">RB520S-30</text>
<text x="94.2" y="92.4">VDD_TV_EN</text>
<text x="111.3" y="93.2">6</text>
<text x="112.7" y="92.4">IN</text>
<text x="122" y="92.4">NO</text>
<text x="124.5" y="93.2">1</text>
<text x="146.6" y="92.4">TV_OUT</text>
<text x="98.9" y="97.4">+VDD_IO_HIGH</text>
<text x="113.4" y="101.9">NLAS5123MNR2G</text>
<text x="117.1" y="100.2">U501</text>
<text x="89.7" y="105.6">AUDIO_SEL</text>
<text x="111.3" y="104.9">6</text>
<text x="112.7" y="105.6">IN</text>
<text x="122" y="105.6">NO</text>
<text x="124.5" y="104.9">1</text>
<text x="148.2" y="105.6">EAR2</text>
<text x="111.3" y="108.1">5</text>
<text x="111.3" y="111.4">4</text>
<text x="112.7" y="108.9">VCC</text>
<text x="112.7" y="112.2">COM</text>
<text x="121.1" y="108.9">GND</text>
<text x="122.1" y="112.2">NC</text>
<text x="124.5" y="111.4">3</text>
<text x="124.5" y="108.1">2</text>
<text x="243.6" y="110.1">+VDD_IO_HIGH</text>
<text x="247.3" y="108.4">2.9V</text>
<text x="258.1" y="110.1">VBAT</text>
<text x="261.3" y="119.5">R515</text>
<text x="71.5" y="125.7">2.9V</text>
<text x="85.9" y="125.6" transform="rotate(-90 85.9 125.6)">EARMIC_N</text>
<text x="89.2" y="124.5" transform="rotate(-90 89.2 124.5)">MIC_SEL_N</text>
<text x="159.8" y="123.9">MIC_BIAS</text>
<text x="161" y="122.4">2.15V</text>
<text x="223.1" y="122.8">NLAS5123MNR2G</text>
<text x="226.5" y="121.4">U520</text>
<text x="261.3" y="121.2">47K</text>
<text x="67.8" y="127.2">+VDD_IO_HIGH</text>
<text x="204.6" y="127">SPK_P</text>
<text x="221.5" y="129.5">2</text>
<text x="221.5" y="126.2">1</text>
<text x="222.8" y="130.3">GND</text>
<text x="222.8" y="127">NO</text>
<text x="231.4" y="130.3">VCC</text>
<text x="232.8" y="127">IN</text>
<text x="234.6" y="129.5">5</text>
<text x="234.6" y="126.2">6</text>
<text x="34.9" y="137.2">D503</text>
<text x="83.7" y="136.7">10</text>
<text x="87.7" y="136.7">9</text>
<text x="91" y="136.7">8</text>
<text x="152.4" y="136.8">33uF</text>
<text x="152.4" y="135.2">TA502</text>
<text x="163.8" y="136.1">R511</text>
<text x="163.8" y="137.7">1.5K</text>
<text x="221.5" y="132.8">3</text>
<text x="222.8" y="133.6">NC</text>
<text x="231.1" y="133.6">COM</text>
<text x="234.6" y="132.8">4</text>
<text x="251.4" y="136.7">C524</text>
<text x="30.4" y="140" transform="rotate(-90 30.4 140)">PG05DBTFC</text>
<text x="45.3" y="140.1">U721</text>
<text x="46.6" y="141.4">NC</text>
<text x="79.5" y="141">1</text>
<text x="81.4" y="142.1">VCC</text>
<text x="83" y="143.8">NLAS5223MNR2G</text>
<text x="85.9" y="142.2">U502</text>
<text x="85.9" y="139.9" transform="rotate(-90 85.9 139.9)">NO2</text>
<text x="89.2" y="140.9" transform="rotate(-90 89.2 140.9)">COM2</text>
<text x="91.8" y="139.3" transform="rotate(-90 91.8 139.3)">IN2</text>
<text x="94.1" y="141.8">NC</text>
<text x="97.5" y="141">7</text>
<text x="113.8" y="141.8">MIC_IN_N</text>
<text x="141.2" y="143">BLM15BB750PN1D</text>
<text x="145.3" y="140.9">L500</text>
<text x="152.4" y="138.5">6.3V</text>
<text x="167.4" y="143">1000nF</text>
<text x="167.8" y="141.4">C508</text>
<text x="204.6" y="140.1">HFR_P</text>
<text x="250.1" y="138.1">1000nF</text>
<text x="46.1" y="150">C511</text>
<text x="53.2" y="145.1">MIC_IN_P</text>
<text x="63.7" y="145.1">EARMIC_P</text>
<text x="79.8" y="144.3">2</text>
<text x="81.4" y="145.4">NO1</text>
<text x="93.2" y="145.1">GND</text>
<text x="97.2" y="144.3">6</text>
<text x="128.9" y="146.7">MIC_SEL_P</text>
<text x="168.2" y="144.7">10V</text>
<text x="189.7" y="146.7">MIC_P</text>
<text x="221.5" y="149.2">1</text>
<text x="223.1" y="146.3">NLAS5123MNR2G</text>
<text x="226.9" y="144.9">U519</text>
<text x="234.6" y="149.2">6</text>
<text x="33.3" y="152.5">1.8PF</text>
<text x="33.4" y="151.1">C512</text>
<text x="33.6" y="153.8">50V</text>
<text x="45.9" y="151.2">47PF</text>
<text x="46.2" y="152.5">50V</text>
<text x="53.2" y="154.9">MIC_IN_N</text>
<text x="63.1" y="154.9">MIC_SEL_P</text>
<text x="84.1" y="152.5">3</text>
<text x="86.5" y="150.3" transform="rotate(-90 86.5 150.3)">COM1</text>
<text x="87.7" y="152.5">4</text>
<text x="89.8" y="150.3" transform="rotate(-90 89.8 150.3)">IN1</text>
<text x="90.7" y="152.5">5</text>
<text x="93.1" y="150.3" transform="rotate(-90 93.1 150.3)">NC1</text>
<text x="113.9" y="154.9">MIC_IN_P</text>
<text x="135.6" y="153.3">CODECMIC_N</text>
<text x="135.7" y="150">CODECMIC_P</text>
<text x="167.2" y="152.6">1000nF</text>
<text x="167.8" y="150.8">C509</text>
<text x="167.9" y="154.2">10V</text>
<text x="177.3" y="152">R512</text>
<text x="177.7" y="153.5">NC</text>
<text x="184.8" y="152.5">10PF</text>
<text x="185" y="151.2">C510</text>
<text x="185.1" y="153.6">50V</text>
<text x="204.6" y="150">SPK_N</text>
<text x="221.5" y="155.8">3</text>
<text x="221.5" y="152.5">2</text>
<text x="222.8" y="150">NO</text>
<text x="222.8" y="153.3">GND</text>
<text x="231.4" y="153.3">VCC</text>
<text x="232.8" y="150">IN</text>
<text x="234.6" y="152.5">5</text>
<text x="234.6" y="155.8">4</text>
<text x="256.8" y="150">MELODY_SEL</text>
<text x="34.9" y="161.1">D504</text>
<text x="113.8" y="159.8">MIC_SEL</text>
<text x="128.9" y="156.5">MIC_SEL_N</text>
<text x="141.2" y="161.1">BLM15BB750PN1D</text>
<text x="144.4" y="159">L501</text>
<text x="163.8" y="159.1">R513</text>
<text x="163.8" y="160.8">1.5K</text>
<text x="189.7" y="156.5">MIC_N</text>
<text x="222.8" y="156.5">NC</text>
<text x="231.1" y="156.5">COM</text>
<text x="30.7" y="166.4" transform="rotate(-90 30.7 166.4)">PG05DBTFC</text>
<text x="46.1" y="162.7">C513</text>
<text x="47.5" y="164">NC</text>
<text x="204.6" y="164.8">HFR_N</text>
</g>
<g font-size=".8">
<text x="42.3" y="65.2" transform="rotate(-90 42.3 65.2)">6</text>
<text x="45.6" y="65.2" transform="rotate(-90 45.6 65.2)">5</text>
<text x="48.9" y="65.2" transform="rotate(-90 48.9 65.2)">4</text>
<text x="42.7" y="76" transform="rotate(-90 42.7 76)">1</text>
<text x="45.6" y="75.9" transform="rotate(-90 45.6 75.9)">2</text>
<text x="48.9" y="76" transform="rotate(-90 48.9 76)">3</text>
</g>
</svg>
